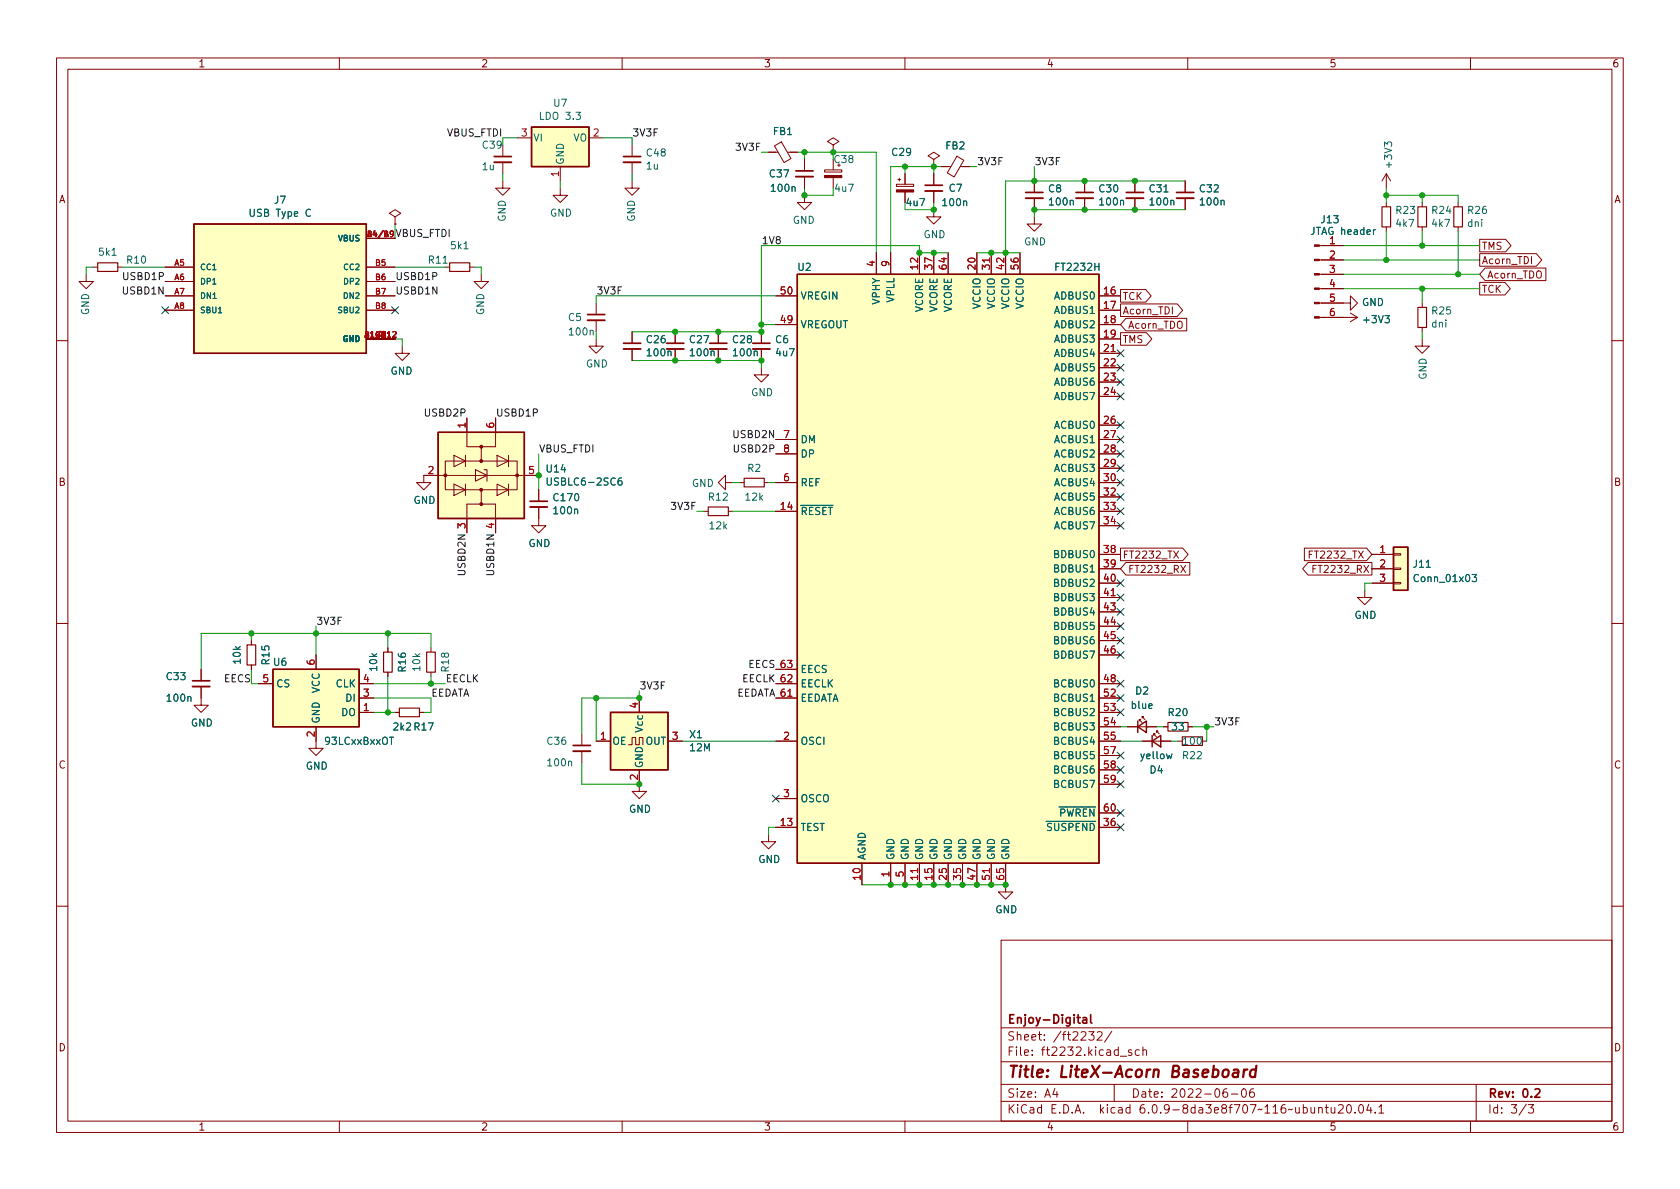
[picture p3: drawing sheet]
<svg xmlns="http://www.w3.org/2000/svg" width="297mm" height="210mm" viewBox="0 0 297 210" stroke-linecap="round" stroke-linejoin="round" font-family="sans-serif">
<g fill="none" stroke="#840000" stroke-width=".18">
<path d="M10 10.2h277v190.1h-277zM12 12.2h273v186.1h-273zM60 10.2v2M110 10.2v2M160 10.2v2M210 10.2v2M260 10.2v2M69.8 38.3l1.1-.6-1.1-.6-1 .6 1 .6v1.3M69.8 39.6h.1M88.9 32v1.3h-1.3l1.3 1.2 1.3-1.2h-1.3M88.9 25.6v2.1M88.9 28.7v2"/>
<path d="M91.4 24.4h2.6M99.1 33.3v1.2h1.2l-1.2 1.3-1.3-1.3h1.3M99.1 29.5v2.5M104.1 24.4h2.6M111.8 32v1.3h-1.3l1.3 1.2 1.2-1.2h-1.2M111.8 25.6v2.1M111.8 28.7v2M135.9 26.9h1.6M136.9 25.8l1.3-.7 1.7 2.9-1.3 .7zM139.2 26.9h1.8M142.2 34.5v1.3h-1.2l1.2 1.3 1.3-1.3h-1.3M142.2 28.2v2"/>
<path d="M142.2 31.2v2.1M145.8 30h3v.4h-3zM147.3 25.6l1-.6-1-.6-1 .6 1 .6v1.3M147.3 28.2v1.8M147.3 31.4v1.9M158.5 32.6h3v.4h-3zM158.7 31.7h.6M159 31.5v.5M160 30.7v1.9M160 34v1.8M165.1 28.2l1-.6-1-.7-1 .7 1 .6v1.3M165.1 29.5h.1"/>
<path d="M165.1 37.1v1.2h1.3l-1.3 1.3-1.3-1.3h1.3M165.1 30.7v2.1M165.1 33.8v2M166.4 29.5h1.7M169.2 27.6l1.2 .7-1.7 3-1.2-.7zM169.8 29.5h1.6M182.9 38.3v1.3h1.2l-1.2 1.3-1.3-1.3h1.3M182.9 32v2M182.9 35v2.1M191.8 32v2M191.8 35v2.1M200.7 32v2"/>
<path d="M200.7 35v2.1M209.5 32v2M209.5 35v2.1M245.1 30.7l-.8 1.3M245.1 30.7v2.6M245.1 35.8v.8M245.1 30.7l.8 1.3M251.5 35.8v.8M257.8 35.8v.8M15.2 48.5v1.3h-1.2l1.2 1.2 1.3-1.2h-1.3M16.5 47.2h.8M20.8 47.2h.8"/>
<path d="M29.2 52.3h5.1M29.2 54.9h5.1M29.2 47.2h5.1M29.2 49.8h5.1M64.8 52.3h5M64.8 54.9h5M64.8 59.9h5M64.8 47.2h5M64.8 42.2h5M64.8 49.8h5M78.7 47.2h.8M83.1 47.2h.7"/>
<path d="M85.1 48.5v1.3h-1.3l1.3 1.2 1.3-1.2h-1.3M105.4 59.9v1.3h1.3l-1.3 1.3-1.3-1.3h1.3M105.4 53.6v2M105.4 56.6v2.1M111.8 58.7v2M119.4 58.7v2M127 58.7v2M134.6 58.7v2M137.2 52.3h3.8M137.2 57.4h3.8M154.9 44.7v3.8M157.5 44.7v3.8"/>
<path d="M162.6 44.7v3.8M165.1 44.7v3.8M167.6 44.7v3.8M172.7 44.7v3.8M175.3 44.7v3.8M177.8 44.7v3.8M180.3 44.7v3.8M194.3 52.3h3.8M194.3 54.9h3.8M194.3 57.4h3.8M194.3 59.9h3.8M198.1 53.7h10l1 1.2-1 1.1h-10z"/>
<path d="M198.1 58.8h4.6l1 1.1-1 1.1h-4.6zM198.1 51.2h4.5l.9 1.1-.9 1.1h-4.5zM199.1 56.3h10.7v2.2h-10.7l-1-1.1zM233.3 53.6h5.5v-1.3l1.2 1.3-1.2 1.3v-1.3M233.3 56.1h6.7M233.3 51h4.2M233.3 48.5h4.2M233.3 46h4.2M233.3 43.4h4.2M238.8 55.4l1.2 .7M240 56.1l-1.2 .8M245.1 40.1v.8"/>
<path d="M251.5 59.9v1.3h1.2l-1.2 1.3-1.3-1.3h1.3M251.5 40.1v.8M251.5 53.6v.8M251.5 57.9v.8M257.8 40.1v.8M261.6 49.9h4.5l.9 1.1-.9 1.2h-4.5zM261.6 42.3h4.6l1 1.1-1 1.1h-4.6zM261.6 44.9h10l1 1.1-1 1.1h-10zM262.6 47.4h10.7v2.2h-10.7l-1-1.1zM10 60.2h2M71.1 61.2v1.3h-1.3l1.3 1.2 1.3-1.2h-1.3M82.5 73.9v5.1h2.6"/>
<path d="M87.6 73.9v5.1h-2.5v2.5M111.8 61.7v2M119.4 61.7v2M127 61.7v2M134.6 65v1.3h1.3l-1.3 1.3-1.3-1.3h1.3M134.6 61.7v2M137.2 77.7h3.8M194.3 62.5h3.8M194.3 65h3.8M194.3 67.6h3.8M194.3 70.1h3.8M194.3 75.2h3.8"/>
<path d="M194.3 77.7h3.8M285 60.2h2M78.7 81.5h12.7v5.1h-12.7zM80.3 80.5l2 1-2 1zM80.3 85.6l2 1-2 1zM82.3 80.5v2M82.3 85.6v2M84.1 83.1l2 1-2 1zM85.1 86.6v2.5h2.5v5.1M85.1 89.1h-2.6v5.1M85.6 83.1h.5v2M87.9 80.5l2 1-2 1z"/>
<path d="M87.9 85.6l2 1-2 1zM89.9 80.5v2M89.9 85.6v2M95.2 89.7v3.3h1.3l-1.3 1.2-1.2-1.2h1.2M95.2 84.1h-20.3v1.2h1.3l-1.3 1.3-1.2-1.3h1.2M95.2 86.6v2M124.5 90.4h.7M128.3 85.3v-1.2l-1.3 1.2 1.3 1.3v-1.3h1.2M128.8 90.4h.7M130.8 85.3h.8M135.1 85.3h.8M137.2 85.3h3.8"/>
<path d="M137.2 90.4h3.8M137.2 80.3h3.8M194.3 85.3h3.8M194.3 98h3.8M194.3 90.4h3.8M194.3 80.3h3.8M194.3 82.8h3.8M194.3 87.9h3.8M194.3 93h3.8M198.1 96.9h11l1 1.1-1 1.1h-11zM199.1 99.5h11.3v2.2h-11.3l-1-1.1zM207.5 97.4l.9 1.3"/>
<path d="M208.4 97.4l-.9 1.3M208.8 100l.8 1.2M209.6 100l-.8 1.2M230.6 96.9h11l1 1.1-1 1.1h-11zM231.3 99.5h11.3v2.2h-11.3l-1-1.1zM231.5 98h.4M232.1 97.4h-.6v1.3M232.7 100h-.6v1.2M242.6 98h3.8M246.4 97.9h1.2v.3h-1.2zM10 110.2h2M35.6 118.4v2"/>
<path d="M44.4 113.3v.7M44.4 117.6v.8M55.9 115.8v2.6M68.6 114.5v.8M68.6 118.9v.7M76.2 114.5v.8M76.2 118.9v.7M137.2 118.4h3.8M194.3 100.6h3.8M194.3 103.1h3.8M194.3 105.7h3.8M194.3 108.2h3.8"/>
<path d="M194.3 110.7h3.8M194.3 113.3h3.8M194.3 115.8h3.8M232.1 100.6h.5M241.3 104.4v1.3h1.3l-1.3 1.2-1.3-1.2h1.3M242.6 100.6h3.8M242.6 103.1h3.8M246.4 103h1.2v.2h-1.2zM246.4 100.5h1.2v.2h-1.2zM285 110.2h2M35.6 121.4v3.3h1.2l-1.2 1.3-1.3-1.3h1.3M45.7 120.9h2.6"/>
<path d="M55.9 128.5v3.8h1.2l-1.2 1.3-1.3-1.3h1.3M63.5 126h2.5M63.5 123.4h2.5M63.5 120.9h2.5M69.8 126h.8M74.2 126h.7M102.9 129.8v2M102.9 132.8v2.1M105.4 131.1h2.5M111.1 131.7h.7v-1.3h.6v1.3h.6v-1.3h.7v1.3M113 136.1v3.8h1.3l-1.3 1.3-1.2-1.3h1.2M113 123.4v2.6"/>
<path d="M118.1 131.1h2.5M137.2 131.1h3.8M137.2 123.4h3.8M137.2 120.9h3.8M194.3 128.5h3.8M194.3 131.1h3.8M194.3 126h3.8M194.3 123.4h3.8M194.3 120.9h3.8M194.3 133.6h3.8M194.3 136.1h3.8M194.3 138.7h3.8"/>
<path d="M199.4 128.5h5.1M201.4 127.5v-.3h.3h-.3l.5 .6M201.9 127v-.3h.3h-.3l.5 .5M201.9 131.1h5.1M204 130v-.2h.2h-.2l.5 .5M204.5 129.5v-.2h.2h-.2l.5 .5M205.7 128.5h.8M208.3 131.1h.7M210.1 128.5h.7M212.6 131.1h.8M135.9 147.6v1.2h1.3l-1.3 1.3-1.3-1.3h1.3M137.2 146.3h3.8"/>
<path d="M137.2 141.2h3.8M152.4 152.6v3.9M157.5 152.6v3.9M160 152.6v3.9M162.6 152.6v3.9M165.1 152.6v3.9M167.6 152.6v3.9M170.2 152.6v3.9M172.7 152.6v3.9M175.3 152.6v3.9M177.8 152.6v5.1h1.3l-1.3 1.3-1.3-1.3h1.3M194.3 146.3h3.8"/>
<path d="M194.3 143.8h3.8M10 160.2h2M177 166.3h108v32h-108zM285 160.2h2M60 198.3v2M110 198.3v2M160 198.3v2M177 194.8h108M177 191.8h108M177 187.8h108M177 181.8h108M186.5 192.5l-.4 1h1"/>
<path d="M186.9 193v1M192.5 182.4h.9l-.5 .6 .5 .1v.7l-.3 .1h-.4l-.2-.1M194 182.6l.6-.2 .2 .2 .1 .3-1 1h1M196.6 182.4l-1.3 1.9M197 191.8v3M198.1 186.8h1.1M200.1 185.7l-.4-.1-.2 .2 .1 .3 .5 .1v.4h-.6M201.4 185.7l-.4-.1-.3 .3v.4l.2 .3h.5M202.1 185.8l.2-.2 .3 .1 .1 .9M202.1 185.1v1.5M210 198.3v2M216.9 192.5a.59 .59 0 0 0-.7 .7v.5l.2 .3h.4l.2-.1 .1-.5-.2-.2-.4-.1-.3 .3"/>
<path d="M217.7 193.5h1.2M219.7 192.6l.2-.1a.81 .81 0 0 1 .5 .7 .81 .81 0 0 1-.3 .8h-.1a.81 .81 0 0 1-.6-.6 .81 .81 0 0 1 .3-.8zM221.6 192.5a.59 .59 0 0 0-.7 .7v.5l.2 .3h.4l.2-.1 .1-.5-.2-.2-.4-.1-.3 .3M233.1 196l.3-.2 .3 .1 .1 .9M233.1 195.8v1M234.3 195.8h.6M234.5 195.3v1.3l.4 .2M235.4 195.8v1h.4l.2-.1M236 195.8v1M236.6 195.5l.6-.2 .2 .2 .1 .3-.9 1h.9M238.3 195.4l.1-.1a.81 .81 0 0 1 .6 .7 .81 .81 0 0 1-.3 .8h-.1a.81 .81 0 0 1-.6-.6 .81 .81 0 0 1 .3-.8zM239.6 196.7v.1"/>
<path d="M240.4 195.4l.2-.1a.81 .81 0 0 1 .6 .7 .81 .81 0 0 1-.3 .8h-.2a.81 .81 0 0 1-.6-.6 .81 .81 0 0 1 .3-.8zM242 195.3l-.4 1h1M242.4 195.8v1M243.1 196.7v.1M243.8 195.8l.4-.5v1.5M243.8 196.8h.8M260 198.3v2M261 191.8v6.5M269.9 195.3l-1.3 1.9M270.2 195.3h1l-.6 .6 .5 .1v.7l-.2 .1h-.5l-.2-.1"/>
</g>
<g fill="none" stroke="#840000" stroke-width=".3">
<path d="M87.4 27.7h3M110.2 27.7h3.1M140.7 30.2h3.1M163.6 32.8h3M181.4 34h3M190.2 34h3.1M199.1 34h3.1M208 34h3.1M103.9 55.6h3M110.2 60.7h3.1M117.9 60.7h3M125.5 60.7h3"/>
<path d="M133.1 60.7h3M93.7 88.6h3.1M34 120.4h3.1M101.3 131.8h3.1M192.8 179.4v1.3l.3 .2M191.5 180h.6v.9M192.1 180.3l-.5 .1a.29 .29 0 0 0-.2 .2 .29 .29 0 0 0 .2 .3h.5M271.4 192.7l.6-.2 .2 .2 .1 .3-1 1h1"/>
</g>
<path d="M218.1 189.2l.2-.1 .6 .1-.1 1.3M219 189.6l-.7 .1a.4 .4 0 0 0-.4 .3 .4 .4 0 0 0 .3 .5l.7-.1M220 189.1l-.2 1.4M220.5 189.1l-.4 .1-.2 .3M222 189.2a.66 .66 0 0 0-.9 .3l-.1 .6 .1 .3 .2 .1 .6-.1M222.1 188.5l-.2 2" fill="none" stroke="#840000" stroke-width=".4"/>
<g fill="#840000" stroke="#840000" stroke-width=".18">
<path d="M232.4 56h.9v.3h-.9z"/>
<path d="M232.4 53.5h.9v.2h-.9z"/>
<path d="M232.4 50.9h.9v.3h-.9z"/>
<path d="M232.4 48.4h.9v.2h-.9z"/>
<path d="M232.4 45.8h.9v.3h-.9z"/>
<path d="M232.4 43.3h.9v.3h-.9z"/>
<path d="M158.5 33.6h3v.4h-3z"/>
<path d="M145.8 31h3v.4h-3z"/>
<circle cx="85.1" cy="79" r=".25"/>
<circle cx="85.1" cy="81.5" r=".25"/>
<circle cx="78.7" cy="84.1" r=".25"/>
<circle cx="91.4" cy="84.1" r=".25"/>
<circle cx="85.1" cy="86.6" r=".25"/>
<circle cx="85.1" cy="89.1" r=".25"/>
</g>
<path d="M54.9 37.1a.6 .6 0 0 0-.9 .4 .6 .6 0 0 0 .6 .8l.3-.2M243.2 40.6l-.4 .3M96.7 84.5v1l.3 .3h.2l.3-.3v-1M109.9 84.5l-.4 .1a.86 .86 0 0 0 0 1.2l.4-.1 .1-.5-.2-.2-.4 .1-.1 .1M260.3 101.6h.8l-.5 .5 .4 .1v.5l-.2 .2-.5-.2M68.9 130.4h.7" fill="none" stroke="#006464" stroke-width=".18"/>
<g fill="none" stroke="#840000" stroke-width=".33">
<path d="M87.4 28.7h3M110.2 28.7h3.1M140.7 31.2h3.1M163.6 33.8h3M181.4 35h3M190.2 35h3.1M199.1 35h3.1M208 35h3.1M103.9 56.6h3M110.2 61.7h3.1M117.9 61.7h3M125.5 61.7h3"/>
<path d="M133.1 61.7h3M93.7 89.7h3.1M34 121.4h3.1M101.3 132.8h3.1"/>
</g>
<g fill="none" stroke="#840000" stroke-width=".2">
<path d="M244.3 36.6h1.6v3.5h-1.6zM250.7 36.6h1.5v3.5h-1.5zM257 36.6h1.6v3.5h-1.6zM17.3 46.5h3.5v1.5h-3.5zM79.5 46.5h3.6v1.5h-3.6zM250.7 54.4h1.5v3.5h-1.5zM125.2 89.7h3.6v1.5h-3.6zM131.6 84.6h3.5v1.5h-3.5zM43.7 114h1.5v3.6h-1.5zM67.8 115.3h1.5v3.6h-1.5zM75.4 115.3h1.6v3.6h-1.6zM70.6 125.2h3.6v1.5h-3.6z"/>
<path d="M206.5 127.8h3.6v1.5h-3.6zM209 130.3h3.6v1.5h-3.6z"/>
</g>
<g fill="#ffffc2" stroke="#ffffc2" stroke-width=".18">
<path d="M77.5 76.4h15.2v15.3h-15.2z"/>
<path d="M246.4 96.8h2.5v7.6h-2.5z"/>
<path d="M48.3 118.4h15.2v10.1h-15.2z"/>
<path d="M94 22.5h10.1v7h-10.1z"/>
<path d="M107.9 126h10.2v10.1h-10.2z"/>
<path d="M141 48.5h53.3v104.1h-53.3z"/>
<path d="M34.3 39.6h30.5v22.9h-30.5z"/>
</g>
<path d="M34.3 39.6h30.5v22.9h-30.5zM94 22.5h10.1v7h-10.1zM141 48.5h53.3v104.1h-53.3zM77.5 76.4h15.2v15.3h-15.2zM246.4 96.8h2.5v7.6h-2.5zM48.3 118.4h15.2v10.1h-15.2zM107.9 126h10.2v10.1h-10.2zM201.2 128.5l1.5-1v2zM201.2 127.5v2M203.7 131.1l1.5-1.1v2.1zM203.7 130v2.1" fill="none" stroke="#840000" stroke-width=".25"/>
<path d="M64.5 59.6l.3-1 .4 1M69.5 58.7l.3-.1 .2 .3-.6 .7h.6" fill="none" stroke="#a90000" stroke-width=".18"/>
<g fill="none" stroke="#009600" stroke-width=".18">
<path d="M69.8 39.6v2.6M88.9 24.4h2.5M88.9 30.7v1.3M99.1 32v1.3M106.7 24.4h5.1v1.2M111.8 30.7v1.3M134.6 26.9h1.3M141 26.9h13.9v17.8M142.2 26.9v1.3M142.2 33.3v1.2h5.1M160 29.5v1.2M165.1 29.5v1.2"/>
<path d="M165.1 35.8v1.3h-5.1M166.4 29.5h-8.9v15.2M171.4 29.5h1.3M182.9 29.5v2.5M209.5 37.1h-26.6v1.2M209.5 32h-31.7v12.7M245.1 34.5h12.7v1.3M245.1 33.3v2.5M251.5 34.5v1.3M16.5 47.2h-1.3v1.3M21.6 47.2h7.6M69.8 47.2h8.9"/>
<path d="M69.8 59.9h1.3v1.3M83.8 47.2h1.3v1.3M105.4 58.7v1.2M134.6 57.4h2.6M137.2 52.3h-31.8v1.3M167.6 44.7h-5v-1.3h-28v15.3h-22.8M172.7 44.7h7.6M237.5 43.4h24.1M237.5 48.5h24.1M237.5 51h24.1M237.5 46h24.1M245.1 40.9v5.1"/>
<path d="M251.5 40.9v2.5M251.5 51v2.6M251.5 58.7v1.2M257.8 40.9v7.6M111.8 63.7h22.8v1.3M95.2 80.3v6.3M123.2 90.4h1.3M129.5 90.4h7.7M129.5 85.3h1.3M135.9 85.3h1.3M44.4 112v1.3M44.4 118.4v2.5h1.3"/>
<path d="M55.9 110.7v5.1M68.6 112v2.5M68.6 119.6v6.4M76.2 114.5v-2.5h-40.6v6.4M76.2 119.6v1.3M242.6 103.1h-1.3v1.3M66 126h3.8M66 123.4h10.2v2.6h-1.3M66 120.9h12.7M102.9 134.9v3.8h10.1M105.4 123.4v7.7M113 122.2v1.2h-10.1v6.4"/>
<path d="M120.6 131.1h16.6M198.1 131.1h3.8M198.1 128.5h1.3M204.5 128.5h1.2M207 131.1h1.3M210.8 128.5h3.8M213.4 128.5v2.6M137.2 146.3h-1.3v1.3M152.4 156.5h25.4"/>
</g>
<g fill="none" stroke="#000084" stroke-width=".18">
<path d="M28.6 54.2l1.2 1.3M29.8 54.2l-1.2 1.3M69.2 54.2l1.3 1.3M70.5 54.2l-1.3 1.3M197.5 64.4l1.2 1.2M197.5 77.1l1.2 1.2M197.5 79.6l1.2 1.3M197.5 69.5l1.2 1.2M197.5 74.6l1.2 1.2M197.5 61.9l1.2 1.2M197.5 66.9l1.2 1.3M198.7 64.4l-1.2 1.2"/>
<path d="M198.7 77.1l-1.2 1.2M198.7 79.6l-1.2 1.3M198.7 69.5l-1.2 1.2M198.7 74.6l-1.2 1.2M198.7 61.9l-1.2 1.2M198.7 66.9l-1.2 1.3M197.5 84.7l1.2 1.2M197.5 82.2l1.2 1.2M197.5 92.3l1.2 1.3M197.5 89.8l1.2 1.2M197.5 87.3l1.2 1.2M198.7 84.7l-1.2 1.2"/>
<path d="M198.7 82.2l-1.2 1.2M198.7 92.3l-1.2 1.3M198.7 89.8l-1.2 1.2M198.7 87.3l-1.2 1.2M197.5 115.2l1.2 1.2M197.5 110.1l1.2 1.2M197.5 107.6l1.2 1.2M197.5 112.7l1.2 1.2M197.5 105l1.2 1.3M197.5 102.5l1.2 1.2M198.7 115.2l-1.2 1.2M198.7 110.1l-1.2 1.2"/>
<path d="M198.7 107.6l-1.2 1.2M198.7 112.7l-1.2 1.2M198.7 105l-1.2 1.3M198.7 102.5l-1.2 1.2M197.5 120.3l1.2 1.2M197.5 125.4l1.2 1.2M197.5 122.8l1.2 1.2M197.5 133l1.2 1.2M197.5 135.5l1.2 1.2M197.5 138.1l1.2 1.2M198.7 120.3l-1.2 1.2M198.7 125.4l-1.2 1.2"/>
<path d="M198.7 122.8l-1.2 1.2M198.7 133l-1.2 1.2M198.7 135.5l-1.2 1.2M198.7 138.1l-1.2 1.2M136.6 140.6l1.2 1.2M137.8 140.6l-1.2 1.2M197.5 143.1l1.2 1.3M197.5 145.7l1.2 1.2M198.7 143.1l-1.2 1.3M198.7 145.7l-1.2 1.2"/>
</g>
<g fill="#009600" stroke="#009600" stroke-width=".18">
<circle cx="157.5" cy="156.5" r=".46"/>
<circle cx="160" cy="156.5" r=".46"/>
<circle cx="162.6" cy="156.5" r=".46"/>
<circle cx="165.1" cy="156.5" r=".46"/>
<circle cx="167.6" cy="156.5" r=".46"/>
<circle cx="170.2" cy="156.5" r=".46"/>
<circle cx="113" cy="138.7" r=".46"/>
<circle cx="172.7" cy="156.5" r=".46"/>
<circle cx="175.3" cy="156.5" r=".46"/>
<circle cx="200.7" cy="32" r=".46"/>
<circle cx="191.8" cy="37.1" r=".46"/>
<circle cx="191.8" cy="32" r=".46"/>
<circle cx="147.3" cy="26.9" r=".46"/>
<circle cx="165.1" cy="37.1" r=".46"/>
<circle cx="165.1" cy="29.5" r=".46"/>
<circle cx="160" cy="29.5" r=".46"/>
<circle cx="162.6" cy="44.7" r=".46"/>
<circle cx="165.1" cy="44.7" r=".46"/>
<circle cx="175.3" cy="44.7" r=".46"/>
<circle cx="177.8" cy="44.7" r=".46"/>
<circle cx="182.9" cy="32" r=".46"/>
<circle cx="182.9" cy="37.1" r=".46"/>
<circle cx="177.8" cy="156.5" r=".46"/>
<circle cx="213.4" cy="128.5" r=".46"/>
<circle cx="251.5" cy="43.4" r=".46"/>
<circle cx="251.5" cy="34.5" r=".46"/>
<circle cx="245.1" cy="34.5" r=".46"/>
<circle cx="257.8" cy="48.5" r=".46"/>
<circle cx="251.5" cy="51" r=".46"/>
<circle cx="245.1" cy="46" r=".46"/>
<circle cx="200.7" cy="37.1" r=".46"/>
<circle cx="142.2" cy="34.5" r=".46"/>
<circle cx="142.2" cy="26.9" r=".46"/>
<circle cx="134.6" cy="63.7" r=".46"/>
<circle cx="134.6" cy="58.7" r=".46"/>
<circle cx="113" cy="123.4" r=".46"/>
<circle cx="105.4" cy="123.4" r=".46"/>
<circle cx="76.2" cy="120.9" r=".46"/>
<circle cx="119.4" cy="63.7" r=".46"/>
<circle cx="119.4" cy="58.7" r=".46"/>
<circle cx="68.6" cy="126" r=".46"/>
<circle cx="95.2" cy="84.1" r=".46"/>
<circle cx="127" cy="58.7" r=".46"/>
<circle cx="127" cy="63.7" r=".46"/>
<circle cx="134.6" cy="57.4" r=".46"/>
<circle cx="44.4" cy="112" r=".46"/>
<circle cx="55.9" cy="112" r=".46"/>
<circle cx="68.6" cy="112" r=".46"/>
</g>
<text font-size="2.8" fill="#840000" x="178" y="190.6">Title: LiteX-Acorn Baseboard</text>
<g font-size="2.1" fill="#840000">
<text x="178" y="184">Sheet: /ft2232/</text>
<text x="178" y="181">Enjoy-Digital</text>
<text x="178" y="186.7">File: ft2232.kicad_sch</text>
<text x="178" y="196.9">KiCad E.D.A. kicad 6.0.9-8da3e8f707~116~ubuntu20.04.1</text>
<text x="178" y="194.1">Size: A4</text>
<text x="200" y="194.1">Date: 2022-06-06</text>
<text x="263" y="194.1">Rev: 0.2</text>
<text x="263" y="196.9">Id: 3/3</text>
</g>
<g font-size="1.8" fill="#840000">
<text x="35" y="11.9">1</text>
<text x="85" y="11.9">2</text>
<text x="135" y="11.9">3</text>
<text x="185" y="11.9">4</text>
<text x="235" y="11.9">5</text>
<text x="285" y="11.9">6</text>
<text x="10.3" y="35.9">A</text>
<text x="285.3" y="35.9">A</text>
<text x="261.9" y="44.2">TMS</text>
<text x="261.9" y="46.7">Acorn_TDI</text>
<text x="198.4" y="53">TCK</text>
<text x="261.9" y="51.8">TCK</text>
<text x="262.9" y="49.2">Acorn_TDO</text>
<text x="198.4" y="55.6">Acorn_TDI</text>
<text x="199.4" y="58.1">Acorn_TDO</text>
<text x="198.4" y="60.7">TMS</text>
<text x="10.3" y="85.9">B</text>
<text x="285.3" y="85.9">B</text>
<text x="198.4" y="98.8">FT2232_TX</text>
<text x="199.4" y="101.3">FT2232_RX</text>
<text x="232" y="98.8">FT2232_TX</text>
<text x="232.7" y="101.3">FT2232_RX</text>
<text x="10.3" y="135.9">C</text>
<text x="285.3" y="135.9">C</text>
<text x="10.3" y="185.9">D</text>
<text x="285.3" y="185.9">D</text>
<text x="35" y="199.9">1</text>
<text x="85" y="199.9">2</text>
<text x="135" y="199.9">3</text>
<text x="185" y="199.9">4</text>
<text x="235" y="199.9">5</text>
<text x="285" y="199.9">6</text>
</g>
<g font-size="1.8" fill="#006464">
<text x="95.7" y="21.2">LDO 3.3</text>
<text x="97.9" y="18.9">U7</text>
<text x="136.8" y="23.9">FB1</text>
<text x="94.2" y="25">VI</text>
<text x="99.7" y="29.2" transform="rotate(-90 99.7 29.2)">GND</text>
<text x="101.3" y="25">VO</text>
<text x="114.3" y="30">1u</text>
<text x="114.4" y="27.7">C48</text>
<text x="157.8" y="27.6">C29</text>
<text x="167.2" y="26.4">FB2</text>
<text x="246.1" y="29.5" transform="rotate(-90 246.1 29.5)">+3V3</text>
<text x="85.3" y="30.1">1u</text>
<text x="136.2" y="31.4">C37</text>
<text x="136.5" y="33.9">100n</text>
<text x="167.8" y="33.9">C7</text>
<text x="185.4" y="34">C8</text>
<text x="194.4" y="34">C30</text>
<text x="203.3" y="34">C31</text>
<text x="212.2" y="34">C32</text>
<text x="44.5" y="38.3">USB Type C</text>
<text x="48.5" y="36">J7</text>
<text x="89.4" y="39.2" transform="rotate(-90 89.4 39.2)">GND</text>
<text x="97.2" y="38.3">GND</text>
<text x="112.3" y="39.2" transform="rotate(-90 112.3 39.2)">GND</text>
<text x="140.1" y="39.6">GND</text>
<text x="160.4" y="36.4">4u7</text>
<text x="166.8" y="36.4">100n</text>
<text x="185.7" y="36.3">100n</text>
<text x="194.6" y="36.3">100n</text>
<text x="203.4" y="36.3">100n</text>
<text x="212.3" y="36.3">100n</text>
<text x="232" y="41.5">JTAG header</text>
<text x="233.7" y="39.5">J13</text>
<text x="246.9" y="37.8">R23</text>
<text x="246.9" y="40.1">4k7</text>
<text x="253.3" y="37.8">R24</text>
<text x="253.3" y="40.1">4k7</text>
<text x="259.5" y="40.1">dni</text>
<text x="259.6" y="37.8">R26</text>
<text x="17.6" y="45.2">5k1</text>
<text x="22.5" y="46.6">R10</text>
<text x="75.8" y="46.6">R11</text>
<text x="79.8" y="44.1">5k1</text>
<text x="141.1" y="47.9">U2</text>
<text x="163.3" y="42.1">GND</text>
<text x="181" y="43.4">GND</text>
<text x="186.8" y="47.9">FT2232H</text>
<text x="141.5" y="53">VREGIN</text>
<text x="155.6" y="53.8" transform="rotate(-90 155.6 53.8)">VPHY</text>
<text x="158.1" y="53.5" transform="rotate(-90 158.1 53.5)">VPLL</text>
<text x="186.5" y="53">ADBUS0</text>
<text x="15.7" y="55.7" transform="rotate(-90 15.7 55.7)">GND</text>
<text x="85.6" y="55.7" transform="rotate(-90 85.6 55.7)">GND</text>
<text x="100.5" y="56.8">C5</text>
<text x="100.8" y="59.3">100n</text>
<text x="141.5" y="58">VREGOUT</text>
<text x="163.2" y="55.3" transform="rotate(-90 163.2 55.3)">VCORE</text>
<text x="165.7" y="55.3" transform="rotate(-90 165.7 55.3)">VCORE</text>
<text x="168.3" y="55.3" transform="rotate(-90 168.3 55.3)">VCORE</text>
<text x="173.4" y="54.6" transform="rotate(-90 173.4 54.6)">VCCIO</text>
<text x="175.9" y="54.6" transform="rotate(-90 175.9 54.6)">VCCIO</text>
<text x="178.4" y="54.6" transform="rotate(-90 178.4 54.6)">VCCIO</text>
<text x="181" y="54.6" transform="rotate(-90 181 54.6)">VCCIO</text>
<text x="186.5" y="55.5">ADBUS1</text>
<text x="186.5" y="58">ADBUS2</text>
<text x="240.8" y="54.1">GND</text>
<text x="241.3" y="57.1">+3V3</text>
<text x="253.2" y="57.9">dni</text>
<text x="253.3" y="55.6">R25</text>
<text x="103.6" y="65">GND</text>
<text x="114.4" y="60.7">C26</text>
<text x="114.5" y="63">100n</text>
<text x="122" y="60.7">C27</text>
<text x="122.2" y="63">100n</text>
<text x="129.6" y="60.7">C28</text>
<text x="129.8" y="63">100n</text>
<text x="137.1" y="60.7">C6</text>
<text x="137.3" y="63">4u7</text>
<text x="186.5" y="60.6">ADBUS3</text>
<text x="186.5" y="63.1">ADBUS4</text>
<text x="186.5" y="65.7">ADBUS5</text>
<text x="69" y="66.2">GND</text>
<text x="132.8" y="70">GND</text>
<text x="186.5" y="68.2">ADBUS6</text>
<text x="186.5" y="70.7">ADBUS7</text>
<text x="252.2" y="67.2" transform="rotate(-90 252.2 67.2)">GND</text>
<text x="186.5" y="75.8">ACBUS0</text>
<text x="96.7" y="83.5">U14</text>
<text x="132.2" y="83.4">R2</text>
<text x="141.5" y="78.4">DM</text>
<text x="141.5" y="80.9">DP</text>
<text x="186.5" y="78.4">ACBUS1</text>
<text x="186.5" y="80.9">ACBUS2</text>
<text x="186.5" y="83.4">ACBUS3</text>
<text x="73.1" y="89.1">GND</text>
<text x="97.3" y="85.8">USBLC6-2SC6</text>
<text x="98" y="88.6">C170</text>
<text x="122.3" y="86.1">GND</text>
<text x="125.4" y="88.5">R12</text>
<text x="131.9" y="88.5">12k</text>
<text x="141.5" y="86">REF</text>
<text x="186.5" y="86">ACBUS4</text>
<text x="186.5" y="88.5">ACBUS5</text>
<text x="98" y="90.9">100n</text>
<text x="125.5" y="93.6">12k</text>
<text x="141.5" y="91.1">~{RESET}</text>
<text x="186.5" y="91.1">ACBUS6</text>
<text x="186.5" y="93.6">ACBUS7</text>
<text x="93.4" y="96.7">GND</text>
<text x="186.5" y="98.7">BDBUS0</text>
<text x="186.5" y="101.2">BDBUS1</text>
<text x="250" y="100.4">J11</text>
<text x="186.5" y="103.8">BDBUS2</text>
<text x="186.5" y="106.3">BDBUS3</text>
<text x="250.3" y="102.9">Conn_01x03</text>
<text x="186.5" y="108.8">BDBUS4</text>
<text x="186.5" y="111.4">BDBUS5</text>
<text x="186.5" y="113.9">BDBUS6</text>
<text x="239.5" y="109.4">GND</text>
<text x="42.5" y="117.3" transform="rotate(-90 42.5 117.3)">10k</text>
<text x="47.6" y="117.4" transform="rotate(-90 47.6 117.4)">R15</text>
<text x="48.4" y="117.7">U6</text>
<text x="66.7" y="118.6" transform="rotate(-90 66.7 118.6)">10k</text>
<text x="71.8" y="118.7" transform="rotate(-90 71.8 118.7)">R16</text>
<text x="74.3" y="118.6" transform="rotate(-90 74.3 118.6)">10k</text>
<text x="79.4" y="118.7" transform="rotate(-90 79.4 118.7)">R18</text>
<text x="141.5" y="119">EECS</text>
<text x="186.5" y="116.5">BDBUS7</text>
<text x="29.5" y="120.3">C33</text>
<text x="29.7" y="124.1">100n</text>
<text x="48.8" y="121.5">CS</text>
<text x="56.5" y="122.6" transform="rotate(-90 56.5 122.6)">VCC</text>
<text x="59.4" y="121.5">CLK</text>
<text x="61.2" y="124.1">DI</text>
<text x="141.5" y="124.1">EEDATA</text>
<text x="141.5" y="121.5">EECLK</text>
<text x="186.5" y="121.5">BCBUS0</text>
<text x="186.5" y="124.1">BCBUS1</text>
<text x="200.1" y="125.3">blue</text>
<text x="200.8" y="122.8">D2</text>
<text x="33.7" y="128.5">GND</text>
<text x="56.5" y="128" transform="rotate(-90 56.5 128)">GND</text>
<text x="57.5" y="131.7">93LCxxBxxOT</text>
<text x="60.3" y="126.6">DO</text>
<text x="69.6" y="129.2">2k2 R17</text>
<text x="96.8" y="131.7">C36</text>
<text x="108.2" y="131.7">OE</text>
<text x="113.7" y="129.4" transform="rotate(-90 113.7 129.4)">Vcc</text>
<text x="114.1" y="131.7">OUT</text>
<text x="122" y="130.5">X1</text>
<text x="141.5" y="131.7">OSCI</text>
<text x="186.5" y="126.6">BCBUS2</text>
<text x="186.5" y="129.2">BCBUS3</text>
<text x="186.5" y="131.7">BCBUS4</text>
<text x="206.7" y="126.6">R20</text>
<text x="207.3" y="129.2">33</text>
<text x="209.3" y="131.7">100</text>
<text x="54" y="136.1">GND</text>
<text x="97" y="135.5">100n</text>
<text x="113.7" y="135.9" transform="rotate(-90 113.7 135.9)">GND</text>
<text x="122.1" y="132.8">12M</text>
<text x="186.5" y="134.2">BCBUS5</text>
<text x="186.5" y="136.8">BCBUS6</text>
<text x="201.8" y="134.2">yellow</text>
<text x="203.3" y="136.8">D4</text>
<text x="209.2" y="134.2">R22</text>
<text x="111.2" y="143.7">GND</text>
<text x="141.5" y="141.9">OSCO</text>
<text x="186.5" y="139.3">BCBUS7</text>
<text x="141.5" y="146.9">TEST</text>
<text x="183.9" y="146.9">~{SUSPEND}</text>
<text x="185.8" y="144.4">~{PWREN}</text>
<text x="134.1" y="152.6">GND</text>
<text x="153" y="152.1" transform="rotate(-90 153 152.1)">AGND</text>
<text x="158.1" y="152.1" transform="rotate(-90 158.1 152.1)">GND</text>
<text x="160.7" y="152.1" transform="rotate(-90 160.7 152.1)">GND</text>
<text x="163.2" y="152.1" transform="rotate(-90 163.2 152.1)">GND</text>
<text x="165.7" y="152.1" transform="rotate(-90 165.7 152.1)">GND</text>
<text x="168.3" y="152.1" transform="rotate(-90 168.3 152.1)">GND</text>
<text x="170.8" y="152.1" transform="rotate(-90 170.8 152.1)">GND</text>
<text x="173.4" y="152.1" transform="rotate(-90 173.4 152.1)">GND</text>
<text x="175.9" y="152.1" transform="rotate(-90 175.9 152.1)">GND</text>
<text x="178.4" y="152.1" transform="rotate(-90 178.4 152.1)">GND</text>
<text x="176" y="161.5">GND</text>
</g>
<g font-size="1.8" fill="#0f0f0f">
<text x="79.1" y="24.1">VBUS_FTDI</text>
<text x="111.8" y="24.1">3V3F</text>
<text x="130.4" y="26.7">3V3F</text>
<text x="172.7" y="29.2">3V3F</text>
<text x="182.9" y="29.2">3V3F</text>
<text x="69.8" y="41.9">VBUS_FTDI</text>
<text x="134.6" y="43.2">1V8</text>
<text x="21.9" y="52.1">USBD1N</text>
<text x="22" y="49.5">USBD1P</text>
<text x="69.8" y="52.1">USBD1N</text>
<text x="69.8" y="49.5">USBD1P</text>
<text x="105.4" y="52.1">3V3F</text>
<text x="75.4" y="73.6">USBD2P</text>
<text x="87.6" y="73.6">USBD1P</text>
<text x="129.9" y="77.5">USBD2N</text>
<text x="95.2" y="80">VBUS_FTDI</text>
<text x="130" y="80">USBD2P</text>
<text x="119" y="90.2">3V3F</text>
<text x="82.3" y="101.5" transform="rotate(-90 82.3 101.5)">USBD2N 3</text>
<text x="87.4" y="101.5" transform="rotate(-90 87.4 101.5)">USBD1N 4</text>
<text x="55.9" y="110.5">3V3F</text>
<text x="132.3" y="118.1">EECS 63</text>
<text x="39.6" y="120.6">EECS</text>
<text x="76.2" y="123.2">EEDATA</text>
<text x="78.7" y="120.6">EECLK</text>
<text x="113" y="121.9">3V3F</text>
<text x="129.9" y="123.2">EEDATA 61</text>
<text x="131.2" y="120.6">EECLK 62</text>
<text x="214.6" y="128.3">3V3F</text>
</g>
<g font-size="1.8" fill="#009600">
<text x="85.4" y="26.3">C39</text>
<text x="147.6" y="28.8">C38</text>
<text x="147.7" y="33.9">4u7</text>
</g>
<g font-size="1.8" fill="#a90000">
<text x="92.2" y="24.1">3</text>
<text x="104.9" y="24.1">2</text>
<text x="98.8" y="31.2" transform="rotate(-90 98.8 31.2)">1</text>
<text x="154.7" y="47.1" transform="rotate(-90 154.7 47.1)">4</text>
<text x="157.2" y="47.1" transform="rotate(-90 157.2 47.1)">9</text>
<text x="162.3" y="47.6" transform="rotate(-90 162.3 47.6)">12</text>
<text x="164.8" y="47.6" transform="rotate(-90 164.8 47.6)">37</text>
<text x="167.4" y="47.6" transform="rotate(-90 167.4 47.6)">64</text>
<text x="172.5" y="47.6" transform="rotate(-90 172.5 47.6)">20</text>
<text x="175" y="47.6" transform="rotate(-90 175 47.6)">31</text>
<text x="177.5" y="47.6" transform="rotate(-90 177.5 47.6)">42</text>
<text x="180.1" y="47.6" transform="rotate(-90 180.1 47.6)">56</text>
<text x="235.1" y="43.2">1</text>
<text x="235.1" y="45.7">2</text>
<text x="138.1" y="52.1">50</text>
<text x="195.2" y="52.1">16</text>
<text x="235.1" y="48.3">3</text>
<text x="235.1" y="50.8">4</text>
<text x="235.1" y="53.3">5</text>
<text x="138.1" y="57.1">49</text>
<text x="195.2" y="54.6">17</text>
<text x="195.2" y="57.1">18</text>
<text x="195.2" y="59.7">19</text>
<text x="235.1" y="55.9">6</text>
<text x="195.2" y="62.2">21</text>
<text x="195.2" y="64.8">22</text>
<text x="195.2" y="67.3">23</text>
<text x="195.2" y="69.8">24</text>
<text x="82.3" y="75.7" transform="rotate(-90 82.3 75.7)">1</text>
<text x="87.4" y="75.7" transform="rotate(-90 87.4 75.7)">6</text>
<text x="138.6" y="77.5">7</text>
<text x="195.2" y="74.9">26</text>
<text x="195.2" y="77.5">27</text>
<text x="75.7" y="83.8">2</text>
<text x="93.5" y="83.8">5</text>
<text x="138.6" y="80">8</text>
<text x="195.2" y="80">28</text>
<text x="195.2" y="82.5">29</text>
<text x="138.6" y="85.1">6</text>
<text x="195.2" y="85.1">30</text>
<text x="195.2" y="87.6">32</text>
<text x="82.3" y="93.5" transform="rotate(-90 82.3 93.5)">3</text>
<text x="87.4" y="93.5" transform="rotate(-90 87.4 93.5)">4</text>
<text x="138.1" y="90.2">14</text>
<text x="195.2" y="90.2">33</text>
<text x="195.2" y="92.7">34</text>
<text x="195.2" y="97.8">38</text>
<text x="195.2" y="100.3">39</text>
<text x="244" y="97.8">1</text>
<text x="244" y="100.3">2</text>
<text x="195.2" y="102.9">40</text>
<text x="195.2" y="105.4">41</text>
<text x="195.2" y="107.9">43</text>
<text x="244" y="102.9">3</text>
<text x="195.2" y="110.5">44</text>
<text x="195.2" y="113">45</text>
<text x="55.6" y="117.6" transform="rotate(-90 55.6 117.6)">6</text>
<text x="138.1" y="118.1">63</text>
<text x="195.2" y="115.6">46</text>
<text x="46.5" y="120.6">5</text>
<text x="64.3" y="125.7">1</text>
<text x="64.3" y="123.2">3</text>
<text x="64.3" y="120.6">4</text>
<text x="112.8" y="125.2" transform="rotate(-90 112.8 125.2)">4</text>
<text x="138.1" y="123.2">61</text>
<text x="138.1" y="120.6">62</text>
<text x="195.2" y="120.6">48</text>
<text x="195.2" y="123.2">52</text>
<text x="195.2" y="125.7">53</text>
<text x="55.6" y="130.3" transform="rotate(-90 55.6 130.3)">2</text>
<text x="106.2" y="130.8">1</text>
<text x="118.9" y="130.8">3</text>
<text x="138.6" y="130.8">2</text>
<text x="195.2" y="128.3">54</text>
<text x="195.2" y="130.8">55</text>
<text x="112.8" y="137.9" transform="rotate(-90 112.8 137.9)">2</text>
<text x="195.2" y="133.3">57</text>
<text x="195.2" y="135.9">58</text>
<text x="138.6" y="141">3</text>
<text x="195.2" y="138.4">59</text>
<text x="195.2" y="143.5">60</text>
<text x="138.1" y="146">13</text>
<text x="195.2" y="146">36</text>
<text x="152.1" y="155.5" transform="rotate(-90 152.1 155.5)">10</text>
<text x="157.2" y="155" transform="rotate(-90 157.2 155)">1</text>
<text x="159.8" y="155" transform="rotate(-90 159.8 155)">5</text>
<text x="162.3" y="155.5" transform="rotate(-90 162.3 155.5)">11</text>
<text x="164.8" y="155.5" transform="rotate(-90 164.8 155.5)">15</text>
<text x="167.4" y="155.5" transform="rotate(-90 167.4 155.5)">25</text>
<text x="169.9" y="155.5" transform="rotate(-90 169.9 155.5)">35</text>
<text x="172.5" y="155.5" transform="rotate(-90 172.5 155.5)">47</text>
<text x="175" y="155.5" transform="rotate(-90 175 155.5)">51</text>
<text x="177.5" y="155.5" transform="rotate(-90 177.5 155.5)">65</text>
</g>
<g font-size="1.4" fill="#a90000">
<text x="65.3" y="41.9">B4/A9</text>
<text x="30.8" y="47">A5</text>
<text x="66.4" y="47">B5</text>
<text x="30.8" y="49.5">A6</text>
<text x="30.8" y="52.1">A7</text>
<text x="66.4" y="49.5">B6</text>
<text x="66.4" y="52.1">B7</text>
<text x="30.8" y="54.6">A8</text>
<text x="64.9" y="59.7">B1/A12</text>
<text x="66.4" y="59.7">G1</text>
<text x="66.4" y="54.6">B8</text>
<text x="67.5" y="59.7">2</text>
</g>
<g font-size="1.4" fill="#006464">
<text x="35.3" y="47.7">CC1</text>
<text x="59.8" y="42.7">VBUS</text>
<text x="60.9" y="47.7">CC2</text>
<text x="35.3" y="50.3">DP1</text>
<text x="35.3" y="52.8">DN1</text>
<text x="60.9" y="52.8">DN2</text>
<text x="61" y="50.3">DP2</text>
<text x="35.3" y="55.4">SBU1</text>
<text x="60" y="55.4">SBU2</text>
<text x="60.6" y="60.4">GND</text>
</g>
</svg>
